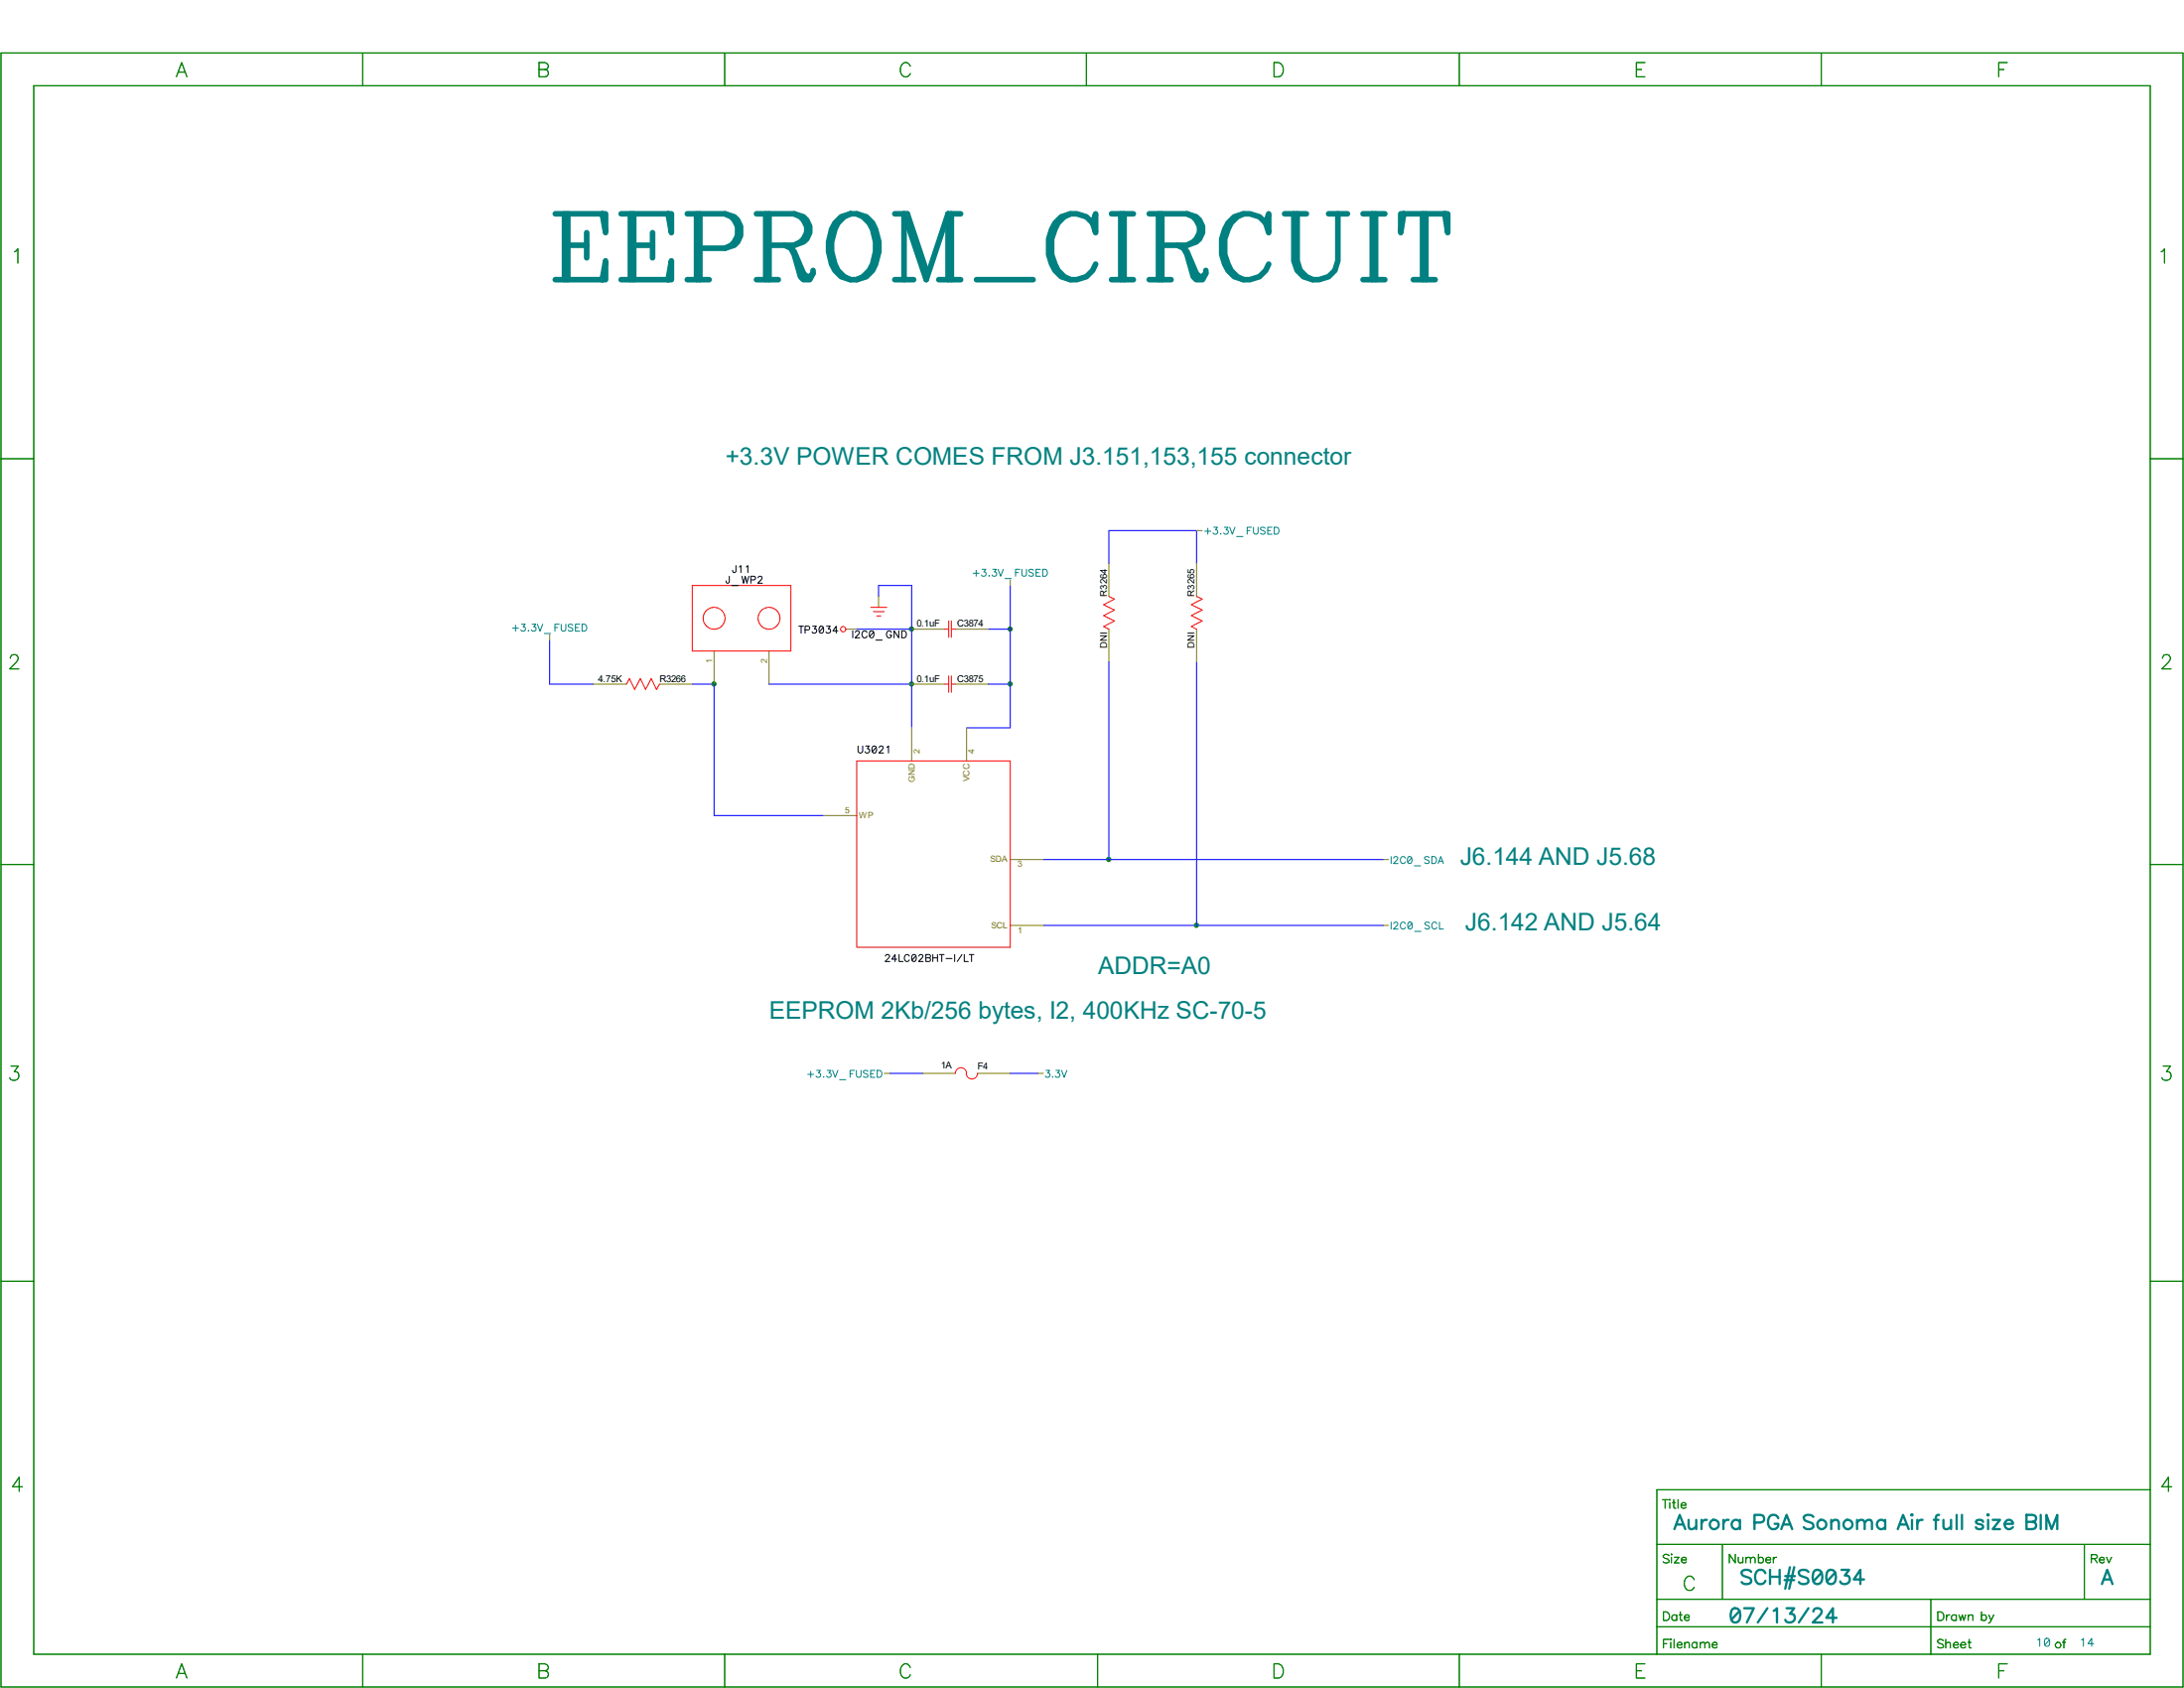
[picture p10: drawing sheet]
<svg xmlns="http://www.w3.org/2000/svg" width="279mm" height="216mm" viewBox="0 0 279 216" stroke-linecap="round" stroke-linejoin="round" font-family="sans-serif">
<g fill="none" stroke="#008000" stroke-width=".13">
<path d="M.1 6.8h279.2v209h-279.2zM4.3 11h270.8v200.6h-270.8zM22.6 9.8l.6-1.8 .7 1.8M22.8 9.2h.9M46.4 6.8v4.2M69 8.9h.7M69 8h.7a.5 .5 0 0 1 .4 .6l-.1 .2-.3 .1a.47 .47 0 0 1 .5 .5 .47 .47 0 0 1-.5 .4h-.7zM92.7 6.8v4.2M116.5 8.5a.6 .6 0 0 0-.6-.5 .6 .6 0 0 0-.6 .5 .89 .89 0 0 0 .7 1.3l.5-.4M139 6.8v4.2M163 8h.6a.98 .98 0 0 1 .6 .9 .98 .98 0 0 1-.6 .9h-.6zM186.7 6.8v4.2"/>
<path d="M209.3 8.9h.7M210.4 8h-1.1v1.8h1.1M233 6.8v4.2M255.7 8.9h.7M256.8 8h-1.1v1.8M1.9 32.2l.4-.4v1.9M276.5 32.2l.4-.4v1.9M.1 58.7h4.2M275.1 58.7h4.2M1.3 84.2l.2-.4 .5-.1a.54 .54 0 0 1 .3 .5 .54 .54 0 0 1-.2 .5l-.9 .9h1.2M276.6 84.2l.2-.4 .5-.1a.54 .54 0 0 1 .4 .5 .54 .54 0 0 1-.3 .5l-.8 .9h1.1M.1 110.6h4.2"/>
<path d="M275.1 110.6h4.2M1.4 136.4h.9l-.5 .7a.57 .57 0 0 1 .6 .6 .57 .57 0 0 1-.7 .5l-.3-.1-.2-.3M276.7 136.4h1l-.5 .7a.57 .57 0 0 1 .6 .6 .57 .57 0 0 1-.8 .5l-.3-.1-.1-.3M.1 163.9h4.2M275.1 163.9h4.2M2.9 190.2h-1.3l.9-1.3v1.9M212 197.5h63.1M212.7 191.8h.7M213 191.8v1.1M213.5 199a.42 .42 0 0 0-.4-.2 .42 .42 0 0 0-.3 .3l.2 .2 .4 .1 .1 .2v.2l-.3 .1-.4-.1M213.6 191.8h.1l-.1 .1zM213.6 192.2v.7"/>
<path d="M213.8 198.8h.1l-.1 .1zM213.8 199.2v.7M214 192.2h.3M214.1 191.8v.9l.1 .2h.2M214.2 199.2h.6l-.6 .7h.6M214.7 191.8v1.1M215.1 192.5h.6v-.1a.36 .36 0 0 0-.5-.1 .36 .36 0 0 0-.1 .5 .36 .36 0 0 0 .5 .1l.1-.1M215.1 199.5h.6v-.1a.36 .36 0 0 0-.5-.1 .36 .36 0 0 0-.1 .5 .36 .36 0 0 0 .5 .1l.1-.1M220.3 197.5v7.1M222 198.8v1.1l-.8-1.1v1.1M222.4 199.2v.5l.1 .2a.38 .38 0 0 0 .5-.2M223 199.2v.7"/>
<path d="M223.4 199.4a.41 .41 0 0 1 .5-.2v.7M223.4 199.2v.7M223.9 199.4l.3-.2h.3v.7M225 198.8v1.1M225 199.3a.35 .35 0 0 1 .5 0 .35 .35 0 0 1 0 .5 .35 .35 0 0 1-.5 0M225.9 199.5h.6v-.1a.36 .36 0 0 0-.5-.1 .36 .36 0 0 0-.1 .5 .36 .36 0 0 0 .5 .1l.1-.1M226.9 199.2v.7M227.3 199.2a.35 .35 0 0 0-.4 .3M266.7 197.5v7.1M267.5 199.3h.7l.1-.2v-.2l-.8-.1v1.1M267.9 199.3l.4 .6M268.6 199.5h.6v-.1a.36 .36 0 0 0-.5-.1 .36 .36 0 0 0-.1 .5 .36 .36 0 0 0 .5 .1l.1-.1"/>
<path d="M269.5 199.2l.3 .7 .3-.7M275.1 190.5h-63.1v21.1M277.8 190.2h-1.2l.8-1.3v1.9M22.6 214.6l.6-1.8 .7 1.8M22.8 214h.9M46.4 211.6v4.2M69 213.7h.7M69 212.8h.7a.5 .5 0 0 1 .4 .6l-.1 .2-.3 .1a.47 .47 0 0 1 .5 .5 .47 .47 0 0 1-.5 .4h-.7zM92.7 211.6v4.2M116.5 213.3a.6 .6 0 0 0-.6-.5 .6 .6 0 0 0-.6 .5 .89 .89 0 0 0 .7 1.3l.5-.4M140.4 211.6v4.2M163 212.8h.6a.98 .98 0 0 1 .6 .9 .98 .98 0 0 1-.6 .9h-.6z"/>
<path d="M186.7 211.6v4.2M209.3 213.7h.7M210.4 212.8h-1.1v1.8h1.1M212 208.1h63.1M212 204.6h63.1M212.8 206.2h.4a.58 .58 0 0 1 .4 .5 .58 .58 0 0 1-.4 .6h-.4zM212.8 210.2h.4M213.5 209.7h-.7v1.1M213.7 209.7h.1l-.1 .1zM213.7 210.1v.7M214.2 209.7v1.1M214.5 206.5v.8"/>
<path d="M214.5 206.7a.35 .35 0 0 0-.5 0 .35 .35 0 0 0 0 .5 .35 .35 0 0 0 .5-.1M214.5 210.4h.7v-.1a.36 .36 0 0 0-.5-.1 .36 .36 0 0 0-.1 .5 .36 .36 0 0 0 .5 0h.1M214.8 206.5h.4M215 206.2v.9v.1l.2 .1M215.5 206.9h.6v-.1a.36 .36 0 0 0-.5-.2 .36 .36 0 0 0-.1 .6 .36 .36 0 0 0 .5 0l.1-.1M215.5 210.3a.41 .41 0 0 1 .6-.2v.7M215.5 210.1v.7M216.7 202.1a.6 .6 0 0 0-.5-.5 .6 .6 0 0 0-.6 .5 .89 .89 0 0 0 .7 1.3l.4-.4M217.1 210.2a.35 .35 0 0 0-.5 0 .35 .35 0 0 0 0 .5 .35 .35 0 0 0 .5 0M217.1 210.1v.7M217.5 210.3a.41 .41 0 0 1 .6-.2v.7M217.5 210.1v.7"/>
<path d="M218.1 210.3l.3-.2h.2l.1 .7M219 210.4h.7v-.1a.36 .36 0 0 0-.5-.1 .36 .36 0 0 0-.1 .5 .36 .36 0 0 0 .5 0h.1M233 211.6v4.2M247 204.6v7M247.9 206.2h.4a.58 .58 0 0 1 .4 .5 .58 .58 0 0 1-.4 .6h-.4zM248.6 209.8a.42 .42 0 0 0-.4-.1 .42 .42 0 0 0-.3 .3l.2 .2 .4 .1 .1 .2v.2l-.3 .1-.4-.1M248.9 210.3a.41 .41 0 0 1 .6-.2v.7M248.9 209.7v1.1M249 206.5v.8M249.4 206.5a.35 .35 0 0 0-.4 .4M249.9 210.4h.6v-.1a.36 .36 0 0 0-.5-.1 .36 .36 0 0 0-.1 .5 .36 .36 0 0 0 .5 0h.1M250.3 206.5v.8"/>
<path d="M250.3 206.7a.35 .35 0 0 0-.5 0 .35 .35 0 0 0 0 .5 .35 .35 0 0 0 .5-.1M250.6 206.5l.2 .8 .2-.8 .2 .8 .3-.8M250.8 210.4h.7v-.1a.36 .36 0 0 0-.5-.1 .36 .36 0 0 0-.1 .5 .36 .36 0 0 0 .5 0h.1M251.8 210.1h.3M251.8 206.8a.41 .41 0 0 1 .5-.2l.1 .7M251.8 206.5v.8M251.9 209.7v.9l.1 .1 .2 .1M253.5 206.7a.35 .35 0 0 1 .5 0 .35 .35 0 0 1 0 .5 .35 .35 0 0 1-.5-.1M253.5 206.2v1.1M254.4 206.5l.3 .8-.3 .3M255.1 206.5l-.4 .8M255.7 213.7h.7"/>
<path d="M256.8 212.8h-1.1v1.8M263.9 210.1h.3M264.3 209.7h-.2l-.1 .2v.9"/>
<circle cx="263.3" cy="210.4" r=".36"/>
</g>
<g fill="#008000" stroke="#008000" stroke-width=".13">
<circle cx="91.3" cy="87.5" r=".28"/>
<circle cx="116.6" cy="87.5" r=".28"/>
<circle cx="116.6" cy="80.5" r=".28"/>
<circle cx="129.2" cy="87.5" r=".28"/>
<circle cx="129.2" cy="80.5" r=".28"/>
<circle cx="141.8" cy="109.9" r=".28"/>
<circle cx="153.1" cy="118.3" r=".28"/>
</g>
<g fill="none" stroke="#808000" stroke-width=".13">
<path d="M112.4 76.3v1.4M129.2 74.2v.7M141.9 72.1v4.2M153.1 72.1v4.2M153.1 67.9h.7M70.3 81.2v.7M75.9 87.5h4.2M84.4 87.5h4.2M91.4 83.3v4.2M98.4 83.3v4.2M108.2 80.5h1.4M116.6 80.5h4.2"/>
<path d="M116.6 87.5h4.2M116.6 93.1v4.2M122.2 80.5h4.2M122.2 87.5h4.2M123.7 93.1v4.2M141.9 80.5v4.2M153.1 80.5v4.2M105.4 104.3h4.2M129.2 109.9h4.3M129.2 118.4h4.3M177 109.9h.6M177 118.4h.6"/>
<path d="M113.1 137.3h.7M118 137.3h4.2M125.1 137.3h4.1M132.8 137.3h.7"/>
</g>
<g fill="none" stroke="#f00" stroke-width=".13">
<path d="M88.6 74.9h12.6v8.4h-12.6zM111.4 77.7h2.1M111.7 78.2h1.4M112.1 78.8h.6M121.4 79.4v2.1M121.7 79.4v2.1M141.9 76.3l.7 .3-1.4 .7 1.4 .7-1.4 .7 1.4 .7-1.4 .7 .7 .4M153.1 76.3l.7 .3-1.4 .7 1.4 .7-1.4 .7 1.4 .7-1.4 .7 .7 .4M80.1 87.5l.4-.7 .7 1.4 .7-1.4 .7 1.4 .7-1.4 .7 1.4 .4-.7M109.6 97.3h19.6v23.9h-19.6zM120.8 80.5h.6M120.8 87.5h.6"/>
<path d="M121.4 86.4v2.2M121.7 80.5h.5M121.7 86.4v2.2M121.7 87.5h.5M122.2 137.3a.72 .72 0 0 1 .7-.7 .72 .72 0 0 1 .8 .7M123.6 137.3a.72 .72 0 0 0 .7 .7 .72 .72 0 0 0 .8-.7"/>
<circle cx="91.4" cy="79.1" r="1.4"/>
<circle cx="98.4" cy="79.1" r="1.4"/>
<circle cx="107.9" cy="80.5" r=".34"/>
</g>
<g fill="none" stroke="#00f" stroke-width=".13">
<path d="M112.4 76.3v-1.4h4.2v18.2M129.2 74.9v18.2h-5.5M141.9 72.1v-4.2h11.2v4.2M70.3 81.9v5.6h5.6M88.6 87.5h2.8v16.8h14M98.4 87.5h18.2M109.6 80.5h7M126.4 87.5h2.8M126.4 80.5h2.8M141.9 84.7v25.2M153.1 84.7v33.7M133.5 118.4h43.5"/>
<path d="M133.5 109.9h43.5M113.8 137.3h4.2M129.2 137.3h3.6"/>
</g>
<g fill="none" stroke="#008080" stroke-width=".13">
<path d="M66 80v.7M66.7 79.8h.5l-.3 .4a.3 .3 0 0 1 .2 .5 .3 .3 0 0 1-.5-.1M68.1 79.8h.4l-.2 .4a.3 .3 0 0 1 .2 .5 .3 .3 0 0 1-.5-.1M68.7 79.8l.4 .9 .3-.9M71.5 79.8h-.5v.9M71.8 79.8v.7l.3 .2 .2-.1 .1-.8M73.3 80l-.2-.2-.4 .2 .1 .2 .4 .1 .1 .2v.1l-.2 .1-.4-.1M74.2 79.8h-.6v.9h.6M74.5 79.8h.3a.47 .47 0 0 1 .3 .5 .47 .47 0 0 1-.3 .4h-.3zM124.5 73.3h.8M124.9 72.9v.8M125.6 72.8h.5l-.2 .4a.3 .3 0 0 1 .2 .4 .3 .3 0 0 1-.5-.1"/>
<path d="M126.5 73.7h.1zM127 72.8h.5l-.3 .4a.3 .3 0 0 1 .2 .4 .3 .3 0 0 1-.5-.1M127.7 72.8l.3 .9 .4-.9M128.6 74h.8M129.9 73.2h.4M130.5 72.8h-.6v.9M130.7 72.8v.6l.3 .3 .3-.1v-.8M132.2 72.9l-.2-.1-.4 .1 .1 .3 .4 .1 .1 .1v.2l-.2 .1-.4-.1M132.5 73.2h.4M133.1 72.8h-.6v.9h.6M133.4 72.8h.3a.47 .47 0 0 1 .3 .5 .47 .47 0 0 1-.3 .4h-.3zM154.1 67.9h.8"/>
<path d="M154.5 67.6v.7M155.3 67.4h.4l-.2 .4a.3 .3 0 0 1 .2 .5 .3 .3 0 0 1-.5-.1M156.1 68.3h.1zM156.6 67.4h.5l-.3 .4a.3 .3 0 0 1 .3 .5 .3 .3 0 0 1-.6-.1M157.3 67.4l.3 .9 .4-.9M158.2 68.6h.8M159.6 67.9h.3M160.1 67.4h-.5v.9M160.4 67.4v.7l.2 .2 .3-.1 .1-.8M161.8 67.6l-.2-.2-.4 .2 .1 .2 .5 .1v.2v.1l-.2 .1-.4-.1M162.2 67.9h.3M162.7 67.4h-.5v.9h.5"/>
<path d="M163 67.4h.3a.47 .47 0 0 1 .3 .5 .47 .47 0 0 1-.3 .4h-.3zM65.6 80.3h.7M67.6 80.6h.1M69.6 81h.8M71 80.3h.3M73.6 80.3h.4M178 109.6v.8M178 117.9v.9M178.3 109.8l.2-.2h.2l.1 .1-.1 .3-.4 .4h.6M178.3 118.2l.2-.3 .2 .1 .1 .1-.1 .3-.4 .4h.6M179.8 109.8a.33 .33 0 0 0-.4-.2 .33 .33 0 0 0-.2 .3v.2a.33 .33 0 0 0 .2 .3 .33 .33 0 0 0 .4-.2M179.8 118.2a.33 .33 0 0 0-.4-.3 .33 .33 0 0 0-.2 .4v.2a.33 .33 0 0 0 .2 .3 .33 .33 0 0 0 .4-.2"/>
<path d="M180.2 109.6a.29 .29 0 0 1 .4 .1v.2a.38 .38 0 0 1-.3 .5 .57 .57 0 0 1-.1-.8zM180.2 118a.29 .29 0 0 1 .4 .1l.1 .2a.38 .38 0 0 1-.4 .5 .57 .57 0 0 1-.1-.8zM180.6 109.7l-.5 .6M180.6 118.1l-.5 .6M180.9 110.7h.8M181 119.1h.8M182.8 109.7l-.2-.1-.4 .1 .1 .2 .5 .2v.1v.1l-.2 .1-.4-.1M182.9 118.1l-.2-.2-.4 .2 .1 .2 .4 .1 .1 .2v.1l-.2 .1-.4-.1M183.2 109.6h.3a.47 .47 0 0 1 .3 .4 .47 .47 0 0 1-.3 .4h-.3zM183.8 118.2a.33 .33 0 0 0-.4-.3 .33 .33 0 0 0-.2 .4v.2a.33 .33 0 0 0 .2 .3 .33 .33 0 0 0 .4-.2M184 110.4l.3-.8 .4 .8M184.1 110.2h.4"/>
<path d="M184.1 117.9v.9h.6M103.3 137.4h.8M103.7 137v.8M104.5 136.9h.4l-.2 .3a.3 .3 0 0 1 .2 .5 .3 .3 0 0 1-.5-.1M105.4 137.7v.1zM105.8 136.9h.5l-.3 .3a.3 .3 0 0 1 .3 .5 .3 .3 0 0 1-.6-.1M106.5 136.9l.3 .9 .4-.9M107.4 138.1h.8M108.8 137.3h.3M109.3 136.9h-.5v.9M109.6 136.9v.6l.2 .3 .3-.1 .1-.8M111 137l-.2-.1-.4 .1 .1 .2 .5 .2v.1v.2l-.2 .1-.4-.1"/>
<path d="M111.4 137.3h.3M111.9 136.9h-.5v.9h.5M112.2 136.9h.3a.47 .47 0 0 1 .3 .5 .47 .47 0 0 1-.3 .4h-.3zM133.8 136.9h.5l-.3 .3a.3 .3 0 0 1 .2 .5 .3 .3 0 0 1-.5-.1M134.7 137.7v.1zM135.1 136.9h.5l-.3 .3a.3 .3 0 0 1 .2 .5 .3 .3 0 0 1-.5-.1M135.8 136.9l.3 .9 .4-.9M260.7 209.8l.2-.3v1.1M261.7 209.6a.35 .35 0 0 1 .5 .2v.6a.34 .34 0 0 1-.6 0l-.1-.4zM262.2 209.8l-.6 .6M266.3 209.8l.2-.3v1.1M267.8 210.2h-.7l.5-.7v1.1"/>
</g>
<g fill="none" stroke="#008080" stroke-width=".3">
<path d="M214.2 195.6l.7-1.8 .7 1.8M214.5 195h.8M216 194.4v.8l.1 .3 .4 .1 .5-.4M217 194.4v1.2M217.7 194.4v1.2M218.4 194.4a.57 .57 0 0 0-.7 .5M220.5 194.4v1.2M221.1 194.4a.57 .57 0 0 0-.6 .5M222.6 194.4v1.2M222.6 194.6a.59 .59 0 0 0-.9 0 .59 .59 0 0 0 0 .8 .59 .59 0 0 0 .9-.1M224.5 194.7l1-.1a.52 .52 0 0 0 0-.8h-1v1.8M227.5 194.2a.68 .68 0 0 0-.8-.4 .68 .68 0 0 0-.5 .7 .79 .79 0 0 0 .2 .8 .79 .79 0 0 0 .8 .2l.3-.3v-.3h-.5"/>
<path d="M227.9 195.6l.7-1.8 .7 1.8M228.1 195h.9M232 194a.84 .84 0 0 0-1.2 0 .47 .47 0 0 0 .3 .6l.5 .1a.43 .43 0 0 1 .4 .3 .43 .43 0 0 1-.2 .5 .86 .86 0 0 1-1-.2M234.3 194.7l.4-.3 .4 .1 .1 .2v.9M234.3 194.4v1.2M237.6 194.7l.4-.3 .4 .1 .1 .2v.9M237.6 194.4v1.2M238.5 194.7l.5-.3 .4 .1 .1 .2v.9M241.2 194.4v1.2M241.2 194.6a.59 .59 0 0 0-.9 0 .59 .59 0 0 0 0 .8 .59 .59 0 0 0 .9-.1M242.8 195.6l.7-1.8 .7 1.8M243 195h.9"/>
<path d="M244.6 193.7l.1 .1h-.1h-.1zM244.6 194.4v1.2M245.3 194.4v1.2M246 194.4a.57 .57 0 0 0-.7 .5M247.4 194.4h.6M248.1 193.8h-.4l-.1 .3v1.5M248.6 194.4v.8l.1 .3 .4 .1 .5-.4M249.6 194.4v1.2M250.3 193.8v1.8M251 193.8v1.8M253.7 194.6a.54 .54 0 0 0-.9 0l.1 .2 .7 .3 .1 .2a.54 .54 0 0 1-.9 0M254.3 193.7l.1 .1h-.1z"/>
<path d="M254.3 194.4v1.2M254.9 194.4h1l-1 1.2h1M256.5 194.9h1a.56 .56 0 0 0-.8-.5 .56 .56 0 0 0-.2 .9 .57 .57 0 0 0 1 0M259.2 193.8h1.1a.45 .45 0 0 1 0 .8h-.3l.3 .1a.48 .48 0 0 1 0 .8l-1.1 .1zM259.2 194.6h.8M261.1 193.8v1.8M261.8 195.6v-1.8l.7 1.8 .7-1.8v1.8M221.7 205.8a.63 .63 0 0 1 .8 .2 1.4 1.4 0 0 1-.2 1.4 .58 .58 0 0 1-.8-.2 1.57 1.57 0 0 1 .2-1.4zM222.5 206l-1 1.2M223.1 205.7h1.3l-.9 1.8M224 201a.84 .84 0 0 0-1.2 0 .47 .47 0 0 0 .3 .6l.5 .2a.43 .43 0 0 1 .4 .3 .43 .43 0 0 1-.1 .4 .86 .86 0 0 1-1.1-.1M225.8 201.2a.68 .68 0 0 0-.7-.4 .68 .68 0 0 0-.6 .7 .79 .79 0 0 0 .2 .9 .79 .79 0 0 0 .9 .1l.2-.3"/>
<path d="M226.1 205.7l-1.2 1.8M226.4 200.8v1.8M226.4 201.7h1.3M226.9 206l.4-.3v1.8M227.7 200.8v1.8M228.3 202.1h1.2M228.4 201.6h1.2M228.6 205.7h.9l-.5 .7a.55 .55 0 0 1 .6 .5 .55 .55 0 0 1-.5 .6 .52 .52 0 0 1-.7-.3M229 200.4l-.6 2.8M229.5 200.4l-.6 2.8M231.4 205.7l-1.3 1.8M231.4 201a.84 .84 0 0 0-1.3 0 .47 .47 0 0 0 .4 .6l.5 .2a.43 .43 0 0 1 .3 .3 .43 .43 0 0 1-.1 .4 .86 .86 0 0 1-1.1-.1"/>
<path d="M232 206.1l.2-.3a.59 .59 0 0 1 .8 .2v.4l-1.1 1.1h1.2M232.2 200.9a.63 .63 0 0 1 .8 .2 1.4 1.4 0 0 1-.2 1.4 .58 .58 0 0 1-.8-.2 1.57 1.57 0 0 1 .2-1.4zM233 201.1l-1 1.2M233.9 200.9a.63 .63 0 0 1 .9 .2 1.4 1.4 0 0 1-.2 1.4 .58 .58 0 0 1-.9-.2 1.57 1.57 0 0 1 .2-1.4zM234.8 201.1l-1.1 1.2M234.9 206.9h-1.3l.9-1.2v1.8M235.6 200.8h1l-.6 .7a.55 .55 0 0 1 .7 .5 .55 .55 0 0 1-.6 .6 .52 .52 0 0 1-.7-.3M238.5 202h-1.3l.8-1.2v1.8M268.9 202.6l.7-1.8 .7 1.8M269.2 202h.8"/>
<circle cx="219.3" cy="195" r=".6"/>
<circle cx="233.1" cy="195" r=".6"/>
<circle cx="236.4" cy="195" r=".6"/>
</g>
<g fill="none" stroke="#000" stroke-width=".13">
<path d="M93.3 73.7v.8l-.2 .1-.1-.1-.1-.2M93.6 74.9h.8M94.1 72.3v.9h-.1h-.2l-.1-.3M94.6 72.5l.2-.2v.9M94.9 73.7l.2 .9 .2-.9 .2 .9 .3-.9M95.5 72.5l.2-.2v.9M96.1 74.2l.5-.1v-.1v-.2l-.5-.1v.9M97 73.9l.2-.2h.2l.1 .2-.1 .3-.5 .4h.6M102.2 80.1h.6M102.5 80.1v.9M103 80.6l.5-.1 .1-.1-.1-.2-.5-.1v.9M104 80.1h.4l-.2 .3a.3 .3 0 0 1 .2 .5 .3 .3 0 0 1-.5-.1"/>
<path d="M104.9 80.1a.29 .29 0 0 1 .4 .2l.1 .2a.38 .38 0 0 1-.4 .5 .57 .57 0 0 1-.1-.9zM105.3 80.3l-.5 .5M105.7 80.1h.5l-.2 .3a.3 .3 0 0 1 .2 .5 .3 .3 0 0 1-.5-.1M107.2 80.7h-.6l.4-.6v.9M109.1 80.7v.9M109.4 80.9l.2-.2h.3v.2l-.1 .3-.4 .4h.6M109.8 95.4v.7l.2 .2 .3-.1 .1-.8M110.7 95.4h.5l-.2 .4a.3 .3 0 0 1 .2 .4 .3 .3 0 0 1-.5-.1M110.9 80.9a.33 .33 0 0 0-.4-.2 .33 .33 0 0 0-.2 .3v.2a.33 .33 0 0 0 .2 .4 .33 .33 0 0 0 .4-.2M111.3 80.7a.29 .29 0 0 1 .5 .2v.2a.38 .38 0 0 1-.3 .5 .57 .57 0 0 1-.2-.9zM111.7 95.5a.29 .29 0 0 1 .4 .1v.2a.38 .38 0 0 1-.3 .5 .57 .57 0 0 1-.1-.8zM111.8 80.9l-.5 .5"/>
<path d="M112.1 81.9h.8M112.1 95.6l-.5 .5M112.5 95.6l.1-.2 .3 .1 .1 .1-.1 .3-.5 .4h.6M113.5 95.6l.2-.2v.9M114 80.9a.33 .33 0 0 0-.3-.2 .33 .33 0 0 0-.3 .3v.2a.32 .32 0 0 0 .3 .4 .32 .32 0 0 0 .3-.4h-.2M115 80.7v.9l-.6-.9v.9M115.4 80.7h.3a.47 .47 0 0 1 .3 .4 .47 .47 0 0 1-.3 .5h-.3zM113.3 122.3l.2-.2h.2l.1 .2-.1 .3-.5 .4h.6M114.7 122.7h-.6l.4-.6v.9M115 122.1v.9h.5M116.3 122.3a.33 .33 0 0 0-.3-.2 .33 .33 0 0 0-.3 .3v.2a.33 .33 0 0 0 .3 .4 .33 .33 0 0 0 .3-.2M116.8 122.1a.29 .29 0 0 1 .4 .2v.2a.38 .38 0 0 1-.3 .5 .57 .57 0 0 1-.1-.9z"/>
<path d="M117.2 122.3l-.5 .5M117.6 122.3l.1-.2h.3l.1 .2-.2 .3-.4 .4h.6M118.4 122.5h.4M118.4 122.1l.6 .1v.1l-.2 .2 .2 .2v.2l-.6 .1zM119.3 122.5h.6M119.3 122.1v.9M119.9 122.1v.9M120.2 122.1h.6M120.5 122.1v.9M121 122.6h.8M122.1 122.1v.9M123.1 122.1l-.6 .9"/>
<path d="M123.4 122.1v.9h.5M124 122.1h.6M124.3 122.1v.9"/>
</g>
<g fill="none" stroke="#008080" stroke-width=".72">
<path d="M71 27.3h6.5v2.5l-.5-2.5M71 35.8h6.5v-2.4l-.5 2.4M72.2 27.3v8.5M72.6 27.3v8.5M72.6 31.4h2.5M75.1 29.8v3.2M79.5 27.3h6.4v2.5l-.4-2.5M79.5 35.8h6.4v-2.4l-.4 2.4M80.6 27.3v8.5M81.1 31.4h2.4M81.1 27.3v8.5M83.5 29.8v3.2"/>
<path d="M87.9 27.3h4.9a2.21 2.21 0 0 1 2 2.2 2.21 2.21 0 0 1-2 2.3h-3.3M87.9 35.8h2.8M89.1 27.3v8.5M89.5 27.3v8.5M92.8 27.3a2.28 2.28 0 0 1 1.6 2.2 2.28 2.28 0 0 1-1.6 2.3M96.8 35.8h2.8M96.8 27.3h4.8l1.2 .4a1.96 1.96 0 0 1 0 3.2l-1.2 .5h-3.2M98 27.3v8.5M98.4 27.3v8.5M100.4 31.4l.8 .3 .4 .5 1.2 2.8 .4 .4h.4l.4-.4M101.2 31.7l.4 .9 .8 2.8 .4 .4h.8l.4-.8v-.4M101.6 27.3a2.21 2.21 0 0 1 1.6 2.5l-.4 .8-.4 .3-.8 .5"/>
<path d="M106.8 28.5a3 3 0 0 1 4.8 0 5.9 5.9 0 0 1 0 6.1 3 3 0 0 1-5.2-.8 6 6 0 0 1 .4-5.3zM108.8 27.3l-.8 .4-.8 .8a5.9 5.9 0 0 0 0 6.1l.8 .8 .8 .4M109.6 27.3a3.8 3.8 0 0 1 2.4 3.6 4.8 4.8 0 0 1-1.6 4.5l-.8 .4M114.5 35.8h2.4M114.5 27.3h1.6l2.4 7.3M120.1 35.8h2.8M121.3 27.3l-2.8 8.5-2.8-8.5v8.5M121.3 27.3v8.5M121.3 27.3h1.6M121.7 27.3v8.5M124.9 35.8h7.3M136.9 27.3l-.8 .4-.8 .8a5.6 5.6 0 0 0 0 6.1l.8 .8 .8 .4"/>
<path d="M139.8 28.5l.4 1.3v-2.5l-.4 1.2a3 3 0 0 0-5.3 .8 5.5 5.5 0 0 0 .5 5.3 3 3 0 0 0 4.8 0l.4-.8M142.2 35.8h2.8M142.2 27.3h2.8M143.4 27.3v8.5M143.8 27.3v8.5M147 35.8h2.8M147 27.3h4.8l1.2 .4a1.96 1.96 0 0 1 0 3.2l-1.2 .5h-3.2M148.2 27.3v8.5M148.6 27.3v8.5M150.6 31.4l.8 .3 .4 .5 1.2 2.8 .5 .4h.3l.5-.4M151.4 31.7l.4 .9 .9 2.8 .3 .4h.8l.5-.8v-.4M151.8 27.3a2.21 2.21 0 0 1 1.7 2.5l-.5 .8-.3 .3-.9 .5"/>
<path d="M159.1 27.3l-.8 .4-.8 .8a5.6 5.6 0 0 0 0 6.1l.8 .8 .8 .4M161.9 28.5l.4 1.3v-2.5l-.4 1.2a3 3 0 0 0-5.2 .8 5.5 5.5 0 0 0 .4 5.3 3 3 0 0 0 4.8 0l.4-.8M164.3 27.3h2.8M165.5 27.3v6.1a2.7 2.7 0 0 0 3.2 2.4l1.3-.4 .8-.8 .4-1.2v-6.1M165.9 27.3v6.1l.4 1.2 .8 .8 .8 .4M170 27.3h2.4M174.4 35.8h2.8M174.4 27.3h2.8M175.6 27.3v8.5M176 27.3v8.5M179.6 27.3l-.4 2.5v-2.5h6v2.5l-.4-2.5M180.8 35.8h2.8"/>
<path d="M182 27.3v8.5M182.4 27.3v8.5"/>
</g>
<g font-size="3.1" fill="#008080">
<text x="92.8" y="59.4">+3.3V POWER COMES FROM J3.151,153,155 connector</text>
<text x="186.8" y="110.6">J6.144 AND J5.68</text>
<text x="187.5" y="119">J6.142 AND J5.64</text>
<text x="140.5" y="124.6">ADDR=A0</text>
<text x="98.4" y="130.3">EEPROM 2Kb/256 bytes, I2, 400KHz SC-70-5</text>
</g>
<g font-size="1.2">
<text x="141.6" y="76.3" transform="rotate(-90 141.6 76.3)">R3264</text>
<text x="152.8" y="76.3" transform="rotate(-90 152.8 76.3)">R3265</text>
<text x="117.3" y="80.2">0.1uF</text>
<text x="122.4" y="80.2">C3874</text>
<text x="141.6" y="83" transform="rotate(-90 141.6 83)">DNI</text>
<text x="152.8" y="83" transform="rotate(-90 152.8 83)">DNI</text>
<text x="76.5" y="87.2">4.75K</text>
<text x="84.4" y="87.2">R3266</text>
<text x="117.3" y="87.2">0.1uF</text>
<text x="122.4" y="87.2">C3875</text>
<text x="120.4" y="136.7">1A</text>
<text x="125.1" y="136.8">F4</text>
</g>
<g font-size="1.1" fill="#808000">
<text x="91.1" y="84.8" transform="rotate(-90 91.1 84.8)">1</text>
<text x="98.1" y="84.8" transform="rotate(-90 98.1 84.8)">2</text>
<text x="117" y="100.1" transform="rotate(-90 117 100.1)">GND</text>
<text x="117.6" y="96.4" transform="rotate(-90 117.6 96.4)">2</text>
<text x="124" y="100" transform="rotate(-90 124 100)">VCC</text>
<text x="124.6" y="96.4" transform="rotate(-90 124.6 96.4)">4</text>
<text x="108.1" y="104">5</text>
<text x="109.9" y="104.6">WP</text>
<text x="126.7" y="110.3">SDA</text>
<text x="130.2" y="110.9">3</text>
<text x="126.8" y="118.7">SCL</text>
<text x="130.2" y="119.3">1</text>
</g>
</svg>
